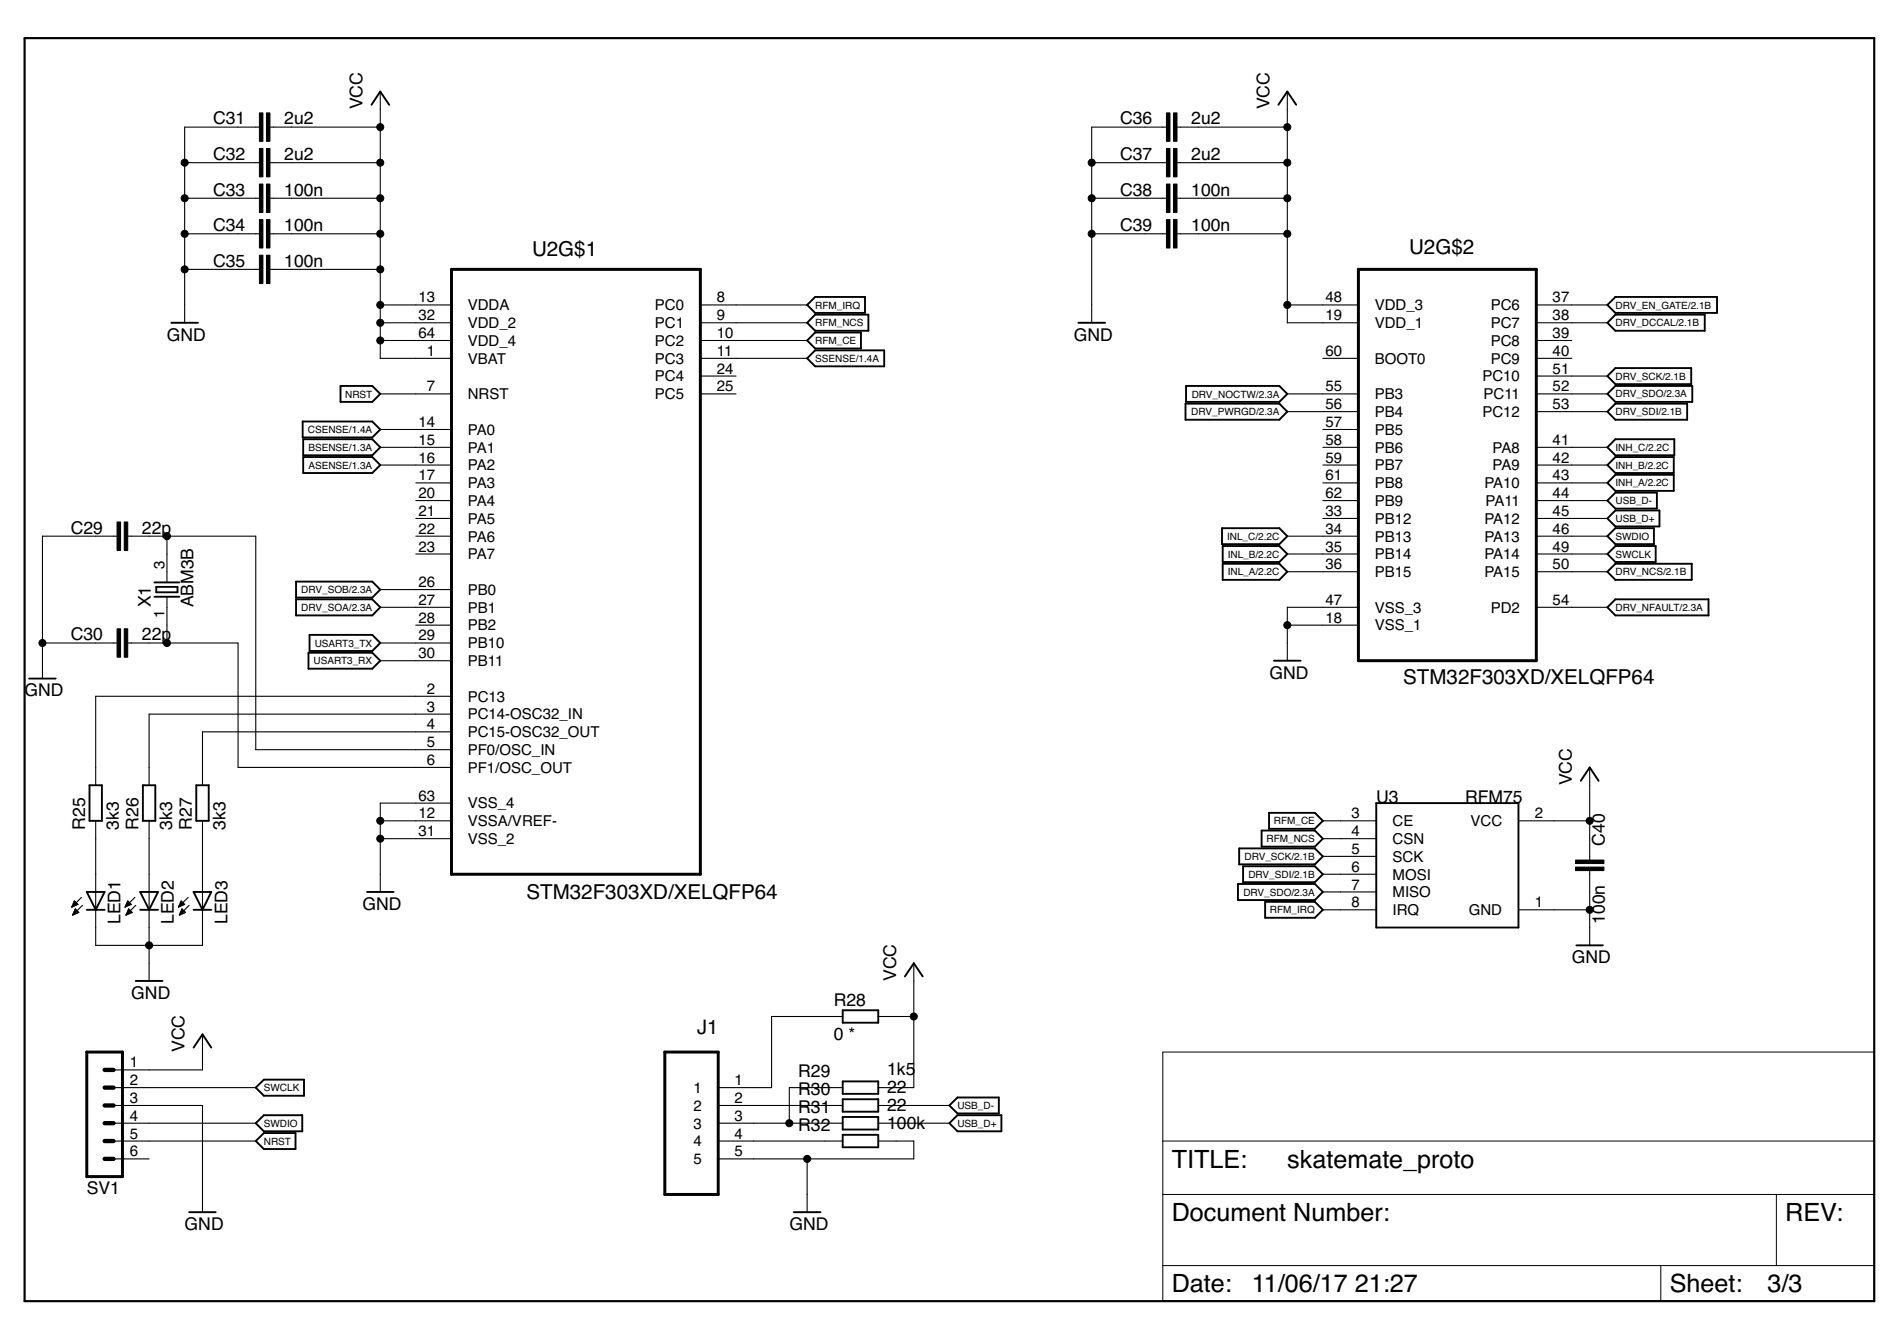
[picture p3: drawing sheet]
<svg xmlns="http://www.w3.org/2000/svg" width="297mm" height="210mm" viewBox="0 0 297 210" stroke-linecap="round" stroke-linejoin="round" font-family="sans-serif">
<g fill="none" stroke="#000" stroke-width=".3">
<path d="M58.2 16.4l1.3-2.1 1.4 2.1M200.2 16.4l1.4-2.1 1.4 2.1M26.8 50.5h4.2M126.4 56.1l1.2-1.3h10.9v2.5h-10.9zM126.4 47.7l1.2-1.2h7.8v2.5h-7.8zM126.4 53.3l1.2-1.3h7.2v2.5h-7.2zM127.6 49.3h8.4v2.5h-8.4l-1.2-1.3zM168.8 50.5h4.2M251.7 58.9l1.2-1.3h11.9v2.5h-11.9zM251.7 47.7l1.2-1.2h16v2.5h-16zM252.9 49.3h14v2.5h-14l-1.2-1.3zM47.4 66h10.9l1.2 1.2-1.2 1.3h-10.9z"/>
<path d="M47.5 68.7h10.8l1.2 1.3-1.2 1.3h-10.8zM47.5 71.5h10.8l1.2 1.3-1.2 1.2h-10.8zM53.3 60.4h5l1.2 1.3-1.2 1.2h-5zM185.6 63.2h14.7l1.3 1.2-1.3 1.3h-14.7zM185.7 60.4h14.6l1.3 1.3-1.3 1.2h-14.6zM251.7 72.8l1.2-1.3h9.2v2.5h-9.2zM251.7 61.7l1.2-1.3h12.1v2.5h-12.1zM251.7 64.4l1.2-1.2h11.3v2.5h-11.3zM251.7 78.4l1.2-1.3h6.5v2.5h-6.5zM252.9 68.7h9.3v2.6h-9.3l-1.2-1.3zM252.9 74.3h9.2v2.5h-9.2l-1.2-1.2zM24.2 91.2h3.9"/>
<path d="M24.2 93.4h3.9M24.5 91.9h3.3v.8h-3.3zM46.4 91h11.9l1.2 1.3-1.2 1.2h-11.9zM46.4 93.8h11.9l1.2 1.3-1.2 1.2h-11.9zM48.5 99.4h9.8l1.2 1.2-1.2 1.3h-9.8zM191.3 82.7h9l1.3 1.2-1.3 1.3h-9zM191.5 85.5h8.8l1.3 1.2-1.3 1.3h-8.8zM191.5 88.2h8.8l1.3 1.3-1.3 1.3h-8.8zM251.7 83.9l1.2-1.2h6.1v2.5h-6.1zM251.7 86.7l1.2-1.2h6.3v2.5h-6.3zM251.7 89.5l1.2-1.3h12v2.6h-12zM251.7 95.1l1.2-1.3h14.6v2.5h-14.6z"/>
<path d="M251.7 81.2l1.2-1.3h6.9v2.5h-6.9zM4.6 106.2h4.1M48.3 102.2h10l1.2 1.2-1.2 1.3h-10zM199.5 103.4h4.2M13.6 139.6h2.8l-1.4 2.8zM14 122.9h2v5.6h-2zM21.9 139.6h2.8l-1.4 2.8zM22.4 122.9h1.9v5.6h-1.9zM30.3 139.6h2.8l-1.4 2.8zM30.7 122.9h2v5.6h-2zM57.5 139.6h4.1M193.8 138.4h12.1l1.2 1.2-1.2 1.3h-12.1z"/>
<path d="M194 132.8h11.9l1.2 1.2-1.2 1.3h-11.9zM194.6 135.6h11.3l1.2 1.2-1.2 1.3h-11.3zM197.5 130h8.4l1.2 1.3-1.2 1.2h-8.4zM198.7 127.2h7.2l1.2 1.3-1.2 1.2h-7.2zM215.5 125.7h22.3v19.5h-22.3zM247.5 122.2l1.4-2.1 1.4 2.1M13.6 142.4h2.8M21.3 153.5h4.1M21.9 142.4h2.8M30.3 142.4h2.8M132 158.1h5.5v2h-5.5zM141.7 152.8l1.4-2 1.4 2"/>
<path d="M198.1 141.2h7.8l1.2 1.2-1.2 1.3h-7.8zM246.8 148h4.2M30.3 164l1.4-2.1 1.4 2.1M40 175.8l1.3-1.2h6v2.5h-6zM40 170.2l1.3-1.2h6.3v2.5h-6.3zM40 178.6l1.3-1.2h5v2.5h-5zM132 177.6h5.5v2h-5.5zM132 169.3h5.5v1.9h-5.5zM132 172.1h5.5v1.9h-5.5zM132 174.8h5.5v2h-5.5zM148.7 175.8l1.2-1.2h6.9v2.5h-6.9zM148.7 173l1.2-1.2h6.5v2.5h-6.5z"/>
<path d="M29.6 189.7h4.2M124.3 189.7h4.2"/>
</g>
<path d="M3.9 6h289.6v197.7h-289.6z" fill="none" stroke="#000" stroke-width=".34"/>
<path d="M182.1 164.7h111.4v39h-111.4zM182.1 178.6h111.4M182.1 187h111.4M182.1 198.1h111.4M260.1 198.1v5.6M278.2 187v11.1" fill="none" stroke="#000" stroke-width=".16"/>
<path d="M70.7 42.2h39v94.6h-39zM212.7 42.2h27.9v61.2h-27.9zM13.6 164.7h5.6v19.5h-5.6zM104.1 164.7h8.4v22.3h-8.4z" fill="none" stroke="#000" stroke-width=".47"/>
<path d="M16.4 173h1.4M16.4 170.2h1.4M16.4 167.5h1.4M16.4 178.6h1.4M16.4 175.8h1.4M16.4 181.4h1.4" fill="none" stroke="#000" stroke-width=".68"/>
<g fill="none" stroke="#000" stroke-width=".17">
<path d="M40.6 19.9h-11.7v30.6M42.3 19.9h17.2M59.5 14.3v41.8h11.2M182.6 19.9h-11.7v30.6M184.3 19.9h17.3M201.6 14.3v36.2h11.1M28.9 25.5h11.7M28.9 31h11.7M28.9 36.6h11.7M42.3 25.5h17.2M42.3 31h17.2M42.3 36.6h17.2"/>
<path d="M170.9 25.5h11.7M170.9 31h11.7M170.9 36.6h11.7M184.3 25.5h17.3M184.3 31h17.3M184.3 36.6h17.3M28.9 42.2h11.7M42.3 42.2h17.2M59.5 47.7h11.2M59.5 50.5h11.2M59.5 53.3h11.2M109.7 47.7h16.7"/>
<path d="M109.7 50.5h16.7M109.7 53.3h16.7M109.7 56.1h16.7M109.7 58.9h5.6M201.6 47.7h11.1M207.1 56.1h5.6M240.6 47.7h11.1M240.6 50.5h11.1M240.6 53.3h5.5M240.6 56.1h5.5M240.6 58.9h11.1M59.5 61.7h11.2"/>
<path d="M59.5 67.2h11.2M59.5 70h11.2M59.5 72.8h11.2M65.1 75.6h5.6M65.1 78.4h5.6M109.7 61.7h5.6M201.6 61.7h11.1M201.6 64.4h11.1M207.1 67.2h5.6M207.1 70h5.6M207.1 72.8h5.6M207.1 75.6h5.6"/>
<path d="M207.1 78.4h5.6M240.6 61.7h11.1M240.6 70h11.1M240.6 72.8h11.1M240.6 75.6h11.1M240.6 78.4h11.1M240.6 64.4h11.1M18.3 83.9h-11.7v22.3M20 83.9h20v33.4h30.7M26.1 83.9v7.3M26.1 93.4v7.2M59.5 92.3h11.2"/>
<path d="M59.5 95.1h11.2M65.1 81.2h5.6M65.1 83.9h5.6M65.1 86.7h5.6M65.1 97.9h5.6M201.6 83.9h11.1M201.6 86.7h11.1M201.6 97.9h11.1M201.6 89.5h11.1M207.1 81.2h5.6M212.7 95.1h-11.1v8.3M240.6 81.2h11.1"/>
<path d="M240.6 83.9h11.1M240.6 86.7h11.1M240.6 95.1h11.1M240.6 89.5h11.1M6.6 100.6h11.7M20 100.6h17.3v19.5h33.4M59.5 100.6h11.2M59.5 103.4h11.2M70.7 114.6h-39v8.3M70.7 109h-55.7v13.9M70.7 111.8h-47.4v11.1M15 128.5v19.5h16.7v-19.5"/>
<path d="M23.3 128.5v25M59.5 128.5h11.2M59.5 131.3h11.2M70.7 125.7h-11.2v13.9M207.1 128.5h8.4M207.1 131.3h8.4M207.1 134h8.4M207.1 136.8h8.4M207.1 139.6h8.4M237.8 128.5h11.1M248.9 120.1v14.5M248.9 136.3v11.7"/>
<path d="M11.2 142h.1M11.3 141.8h.3M11.4 141.7h.5M11.4 141.6h.8M11.4 143.2h.1M11.5 143h.3M11.5 141.4h.5M11.5 142.9h.6M11.5 141.3h.4M11.6 142.8h.7M11.6 141.1h.2M11.6 141l.6 .6-1 .4z"/>
<path d="M11.6 142.6h.5M11.7 142.5h.3M11.7 142.4h.2M11.8 142.3l.5 .5-.9 .4zM12.8 140.5l-1.6 1.5M12.9 141.7l-1.5 1.5M19.6 142h.1M19.7 141.8h.3M19.7 141.7h.6M19.7 143.2h.2M19.8 141.6h.7M19.8 143h.4"/>
<path d="M19.8 141.4h.6M19.9 142.9h.6M19.9 141.3h.4M19.9 142.8h.7M19.9 141.1h.2M20 142.6h.5M20 141l.6 .6-1 .4zM20 142.5h.4M20.1 142.4h.1M20.2 142.3l.5 .5-1 .4zM21.1 140.5l-1.5 1.5M21.3 141.7l-1.6 1.5"/>
<path d="M28 142h.1M28 141.8h.3M28.1 141.7h.5M28.1 143.2h.1M28.1 141.6h.8M28.2 143h.4M28.2 141.4h.6M28.2 142.9h.7M28.2 141.3h.4M28.3 142.8h.7M28.3 141.1h.2M28.3 142.6h.6"/>
<path d="M28.4 141l.5 .6-1 .4zM28.4 142.5h.3M28.4 142.4h.2M28.5 142.3l.6 .5-1 .4zM29.5 140.5l-1.6 1.5M29.6 141.7l-1.5 1.5M132 159.1h-11.2v11.1h-8.3M137.5 159.1h5.6M143.1 150.8v19.4h-5.6M207.1 142.4h8.4M237.8 142.4h11.1M17.8 170.2h22.2"/>
<path d="M17.8 173h13.9v16.7M17.8 175.8h22.2M17.8 178.6h22.2M31.7 161.9v5.6h-13.9M112.5 173h19.5M112.5 175.8h19.5M112.5 178.6h19.5M132 170.2h-8.4v5.6M137.5 173h11.2M137.5 175.8h11.2M137.5 178.6h5.6v2.8h-30.6M17.8 181.4h5.5"/>
<path d="M126.4 181.4v8.3"/>
</g>
<g fill="#000" stroke="#000" stroke-width=".16">
<path d="M40.6 17.7h.6v4.4h-.6zM41.7 17.7h.6v4.4h-.6zM182.6 17.7h.6v4.4h-.6zM183.7 17.7h.6v4.4h-.6zM40.6 23.2h.6v4.5h-.6zM40.6 28.8h.6v4.5h-.6zM40.6 34.4h.6v4.4h-.6zM40.6 39.9h.6v4.5h-.6zM41.7 23.2h.6v4.5h-.6zM41.7 28.8h.6v4.5h-.6zM41.7 34.4h.6v4.4h-.6zM41.7 39.9h.6v4.5h-.6z"/>
<path d="M182.6 23.2h.6v4.5h-.6zM182.6 28.8h.6v4.5h-.6zM182.6 34.4h.6v4.4h-.6zM183.7 23.2h.6v4.5h-.6zM183.7 28.8h.6v4.5h-.6zM183.7 34.4h.6v4.4h-.6zM18.3 81.7h.6v4.4h-.6zM18.3 98.4h.6v4.5h-.6zM19.5 81.7h.5v4.4h-.5zM19.5 98.4h.5v4.5h-.5zM246.7 135.7h4.4v.6h-4.4zM246.7 134.6h4.4v.6h-4.4z"/>
</g>
<g fill="#000" stroke="#000" stroke-width=".16">
<circle cx="59.5" cy="19.9" r=".55"/>
<circle cx="201.6" cy="19.9" r=".55"/>
<circle cx="28.9" cy="31" r=".55"/>
<circle cx="28.9" cy="25.5" r=".55"/>
<circle cx="28.9" cy="36.6" r=".55"/>
<circle cx="59.5" cy="25.5" r=".55"/>
<circle cx="59.5" cy="31" r=".55"/>
<circle cx="59.5" cy="36.6" r=".55"/>
<circle cx="170.9" cy="25.5" r=".55"/>
<circle cx="170.9" cy="31" r=".55"/>
<circle cx="170.9" cy="36.6" r=".55"/>
<circle cx="201.6" cy="31" r=".55"/>
<circle cx="201.6" cy="25.5" r=".55"/>
<circle cx="201.6" cy="36.6" r=".55"/>
<circle cx="28.9" cy="42.2" r=".55"/>
<circle cx="59.5" cy="53.3" r=".55"/>
<circle cx="59.5" cy="47.7" r=".55"/>
<circle cx="59.5" cy="42.2" r=".55"/>
<circle cx="59.5" cy="50.5" r=".55"/>
<circle cx="201.6" cy="47.7" r=".55"/>
<circle cx="26.1" cy="83.9" r=".55"/>
<circle cx="201.6" cy="97.9" r=".55"/>
<circle cx="6.6" cy="100.6" r=".55"/>
<circle cx="26.1" cy="100.6" r=".55"/>
<circle cx="59.5" cy="131.3" r=".55"/>
<circle cx="59.5" cy="128.5" r=".55"/>
<circle cx="248.9" cy="128.5" r=".55"/>
<circle cx="23.3" cy="148" r=".55"/>
<circle cx="143.1" cy="159.1" r=".55"/>
<circle cx="248.9" cy="142.4" r=".55"/>
<circle cx="123.6" cy="175.8" r=".55"/>
<circle cx="126.4" cy="181.4" r=".55"/>
</g>
<g font-size="3.9">
<text x="183.5" y="182.8">TITLE:</text>
<text x="201.6" y="182.8">skatemate_proto</text>
<text x="183.5" y="191.1">Document Number:</text>
<text x="279.5" y="191.1">REV:</text>
<text x="183.5" y="202.3">Date:</text>
<text x="196" y="202.3">11/06/17</text>
<text x="212.1" y="202.3">21:27</text>
<text x="261.4" y="202.3">Sheet:</text>
<text x="276.8" y="202.3">3/3</text>
</g>
<g font-size="3.2">
<text x="83.3" y="40.1">U2G$1</text>
<text x="220.6" y="39.7">U2G$2</text>
<text x="219.7" y="107.1">STM32F303XD/XELQFP64</text>
<text x="82.4" y="140.7">STM32F303XD/XELQFP64</text>
</g>
<text font-size="3.1" x="109.2" y="161.9">J1</text>
<g font-size="2.8">
<text x="56.8" y="17.1" transform="rotate(-90 56.8 17.1)">VCC</text>
<text x="198.8" y="17.1" transform="rotate(-90 198.8 17.1)">VCC</text>
<text x="33.4" y="19.5">C31</text>
<text x="44.5" y="19.5">2u2</text>
<text x="175.4" y="19.5">C36</text>
<text x="186.5" y="19.5">2u2</text>
<text x="33.4" y="25">C32</text>
<text x="44.5" y="25">2u2</text>
<text x="175.4" y="25">C37</text>
<text x="186.5" y="25">2u2</text>
<text x="33.4" y="30.6">C33</text>
<text x="44.5" y="30.6">100n</text>
<text x="175.4" y="30.6">C38</text>
<text x="186.5" y="30.6">100n</text>
<text x="33.4" y="36.2">C34</text>
<text x="33.4" y="41.7">C35</text>
<text x="44.5" y="36.2">100n</text>
<text x="44.5" y="41.7">100n</text>
<text x="175.4" y="36.2">C39</text>
<text x="186.5" y="36.2">100n</text>
<text x="26.1" y="53.3">GND</text>
<text x="168.2" y="53.3">GND</text>
<text x="11.1" y="83.5">C29</text>
<text x="22.2" y="83.5">22p</text>
<text x="23.6" y="95.1" transform="rotate(-90 23.6 95.1)">X1</text>
<text x="30.3" y="95.1" transform="rotate(-90 30.3 95.1)">ABM3B</text>
<text x="11.1" y="100.2">C30</text>
<text x="22.2" y="100.2">22p</text>
<text x="198.8" y="106.2">GND</text>
<text x="3.9" y="109">GND</text>
<text x="215.5" y="125.7">U3</text>
<text x="229.4" y="125.7">RFM75</text>
<text x="246.1" y="122.9" transform="rotate(-90 246.1 122.9)">VCC</text>
<text x="13.3" y="129.9" transform="rotate(-90 13.3 129.9)">R25</text>
<text x="18.6" y="129.9" transform="rotate(-90 18.6 129.9)">3k3</text>
<text x="21.7" y="129.9" transform="rotate(-90 21.7 129.9)">R26</text>
<text x="27" y="129.9" transform="rotate(-90 27 129.9)">3k3</text>
<text x="30.1" y="129.9" transform="rotate(-90 30.1 129.9)">R27</text>
<text x="35.3" y="129.9" transform="rotate(-90 35.3 129.9)">3k3</text>
<text x="251.3" y="132.4" transform="rotate(-90 251.3 132.4)">C40</text>
<text x="56.8" y="142.4">GND</text>
<text x="18.9" y="144.6" transform="rotate(-90 18.9 144.6)">LED1</text>
<text x="27.2" y="144.6" transform="rotate(-90 27.2 144.6)">LED2</text>
<text x="35.6" y="144.6" transform="rotate(-90 35.6 144.6)">LED3</text>
<text x="251.3" y="144.6" transform="rotate(-90 251.3 144.6)">100n</text>
<text x="140.3" y="153.5" transform="rotate(-90 140.3 153.5)">VCC</text>
<text x="246.1" y="150.8">GND</text>
<text x="20.6" y="156.3">GND</text>
<text x="130.6" y="157.5">R28</text>
<text x="28.9" y="164.7" transform="rotate(-90 28.9 164.7)">VCC</text>
<text x="130.6" y="162.7">0 *</text>
<text x="125" y="171.4">R30</text>
<text x="125" y="168.6">R29</text>
<text x="138.9" y="173.9">22</text>
<text x="138.9" y="171.1">22</text>
<text x="138.9" y="168.3">1k5</text>
<text x="125" y="177">R32</text>
<text x="125" y="174.2">R31</text>
<text x="138.9" y="176.7">100k</text>
<text x="13.6" y="187">SV1</text>
<text x="28.9" y="192.5">GND</text>
<text x="123.6" y="192.5">GND</text>
</g>
<g font-size="2.3">
<text x="65.5" y="47.3">13</text>
<text x="112.2" y="47.3">8</text>
<text x="207.5" y="47.3">48</text>
<text x="243.1" y="47.3">37</text>
<text x="65.5" y="50.1">32</text>
<text x="65.5" y="52.9">64</text>
<text x="73.2" y="48.6">VDDA</text>
<text x="73.2" y="51.4">VDD_2</text>
<text x="102.5" y="48.6">PC0</text>
<text x="102.5" y="51.4">PC1</text>
<text x="112.2" y="50.1">9</text>
<text x="112.2" y="52.9">10</text>
<text x="207.5" y="50.1">19</text>
<text x="215.3" y="48.6">VDD_3</text>
<text x="215.3" y="51.4">VDD_1</text>
<text x="233.4" y="48.6">PC6</text>
<text x="233.4" y="51.4">PC7</text>
<text x="243.1" y="50.1">38</text>
<text x="243.1" y="52.9">39</text>
<text x="66.8" y="55.7">1</text>
<text x="73.2" y="54.1">VDD_4</text>
<text x="73.2" y="56.9">VBAT</text>
<text x="102.5" y="54.1">PC2</text>
<text x="102.5" y="56.9">PC3</text>
<text x="102.5" y="59.7">PC4</text>
<text x="112.2" y="55.7">11</text>
<text x="112.2" y="58.5">24</text>
<text x="207.5" y="55.7">60</text>
<text x="215.3" y="56.9">BOOT0</text>
<text x="232.1" y="59.7">PC10</text>
<text x="233.4" y="54.1">PC8</text>
<text x="233.4" y="56.9">PC9</text>
<text x="243.1" y="55.7">40</text>
<text x="243.1" y="58.5">51</text>
<text x="66.8" y="61.3">7</text>
<text x="73.2" y="62.5">NRST</text>
<text x="102.5" y="62.5">PC5</text>
<text x="112.2" y="61.3">25</text>
<text x="207.5" y="61.3">55</text>
<text x="207.5" y="64.1">56</text>
<text x="215.3" y="62.5">PB3</text>
<text x="215.3" y="65.3">PB4</text>
<text x="232.1" y="65.3">PC12</text>
<text x="232.3" y="62.5">PC11</text>
<text x="243.1" y="61.3">52</text>
<text x="243.1" y="64.1">53</text>
<text x="65.5" y="66.8">14</text>
<text x="65.5" y="69.6">15</text>
<text x="73.2" y="68.1">PA0</text>
<text x="73.2" y="70.8">PA1</text>
<text x="207.5" y="66.8">57</text>
<text x="207.5" y="69.6">58</text>
<text x="215.3" y="68.1">PB5</text>
<text x="215.3" y="70.8">PB6</text>
<text x="233.7" y="70.8">PA8</text>
<text x="243.1" y="69.6">41</text>
<text x="65.5" y="72.4">16</text>
<text x="65.5" y="75.2">17</text>
<text x="65.5" y="78">20</text>
<text x="73.2" y="73.6">PA2</text>
<text x="73.2" y="76.4">PA3</text>
<text x="207.5" y="72.4">59</text>
<text x="207.5" y="75.2">61</text>
<text x="207.5" y="78">62</text>
<text x="215.3" y="73.6">PB7</text>
<text x="215.3" y="76.4">PB8</text>
<text x="232.4" y="76.4">PA10</text>
<text x="233.7" y="73.6">PA9</text>
<text x="243.1" y="72.4">42</text>
<text x="243.1" y="75.2">43</text>
<text x="243.1" y="78">44</text>
<text x="65.5" y="80.8">21</text>
<text x="65.5" y="83.5">22</text>
<text x="73.2" y="79.2">PA4</text>
<text x="73.2" y="82">PA5</text>
<text x="207.5" y="80.8">33</text>
<text x="207.5" y="83.5">34</text>
<text x="215.3" y="79.2">PB9</text>
<text x="215.3" y="82">PB12</text>
<text x="232.4" y="82">PA12</text>
<text x="232.6" y="79.2">PA11</text>
<text x="243.1" y="80.8">45</text>
<text x="243.1" y="83.5">46</text>
<text x="25.7" y="89.1" transform="rotate(-90 25.7 89.1)">3</text>
<text x="65.5" y="86.3">23</text>
<text x="73.2" y="84.8">PA6</text>
<text x="73.2" y="87.6">PA7</text>
<text x="207.5" y="86.3">35</text>
<text x="207.5" y="89.1">36</text>
<text x="215.3" y="84.8">PB13</text>
<text x="215.3" y="87.6">PB14</text>
<text x="232.4" y="84.8">PA13</text>
<text x="232.4" y="87.6">PA14</text>
<text x="243.1" y="86.3">49</text>
<text x="243.1" y="89.1">50</text>
<text x="65.5" y="91.9">26</text>
<text x="65.5" y="94.7">27</text>
<text x="73.2" y="93.1">PB0</text>
<text x="73.2" y="95.9">PB1</text>
<text x="207.5" y="94.7">47</text>
<text x="215.3" y="90.3">PB15</text>
<text x="215.3" y="95.9">VSS_3</text>
<text x="232.4" y="90.3">PA15</text>
<text x="233.4" y="95.9">PD2</text>
<text x="243.1" y="94.7">54</text>
<text x="25.7" y="96.8" transform="rotate(-90 25.7 96.8)">1</text>
<text x="65.5" y="97.5">28</text>
<text x="65.5" y="100.2">29</text>
<text x="73.2" y="98.7">PB2</text>
<text x="73.2" y="101.5">PB10</text>
<text x="207.5" y="97.5">18</text>
<text x="215.3" y="98.7">VSS_1</text>
<text x="65.5" y="103">30</text>
<text x="73.2" y="104.3">PB11</text>
<text x="66.8" y="108.6">2</text>
<text x="66.8" y="111.4">3</text>
<text x="73.2" y="109.8">PC13</text>
<text x="73.2" y="112.6">PC14-OSC32_IN</text>
<text x="66.8" y="114.2">4</text>
<text x="66.8" y="117">5</text>
<text x="66.8" y="119.7">6</text>
<text x="73.2" y="115.4">PC15-OSC32_OUT</text>
<text x="73.2" y="118.2">PF0/OSC_IN</text>
<text x="65.5" y="125.3">63</text>
<text x="73.2" y="121">PF1/OSC_OUT</text>
<text x="65.5" y="128.1">12</text>
<text x="65.5" y="130.9">31</text>
<text x="73.2" y="126.5">VSS_4</text>
<text x="73.2" y="129.3">VSSA/VREF-</text>
<text x="211.6" y="128.1">3</text>
<text x="211.6" y="130.9">4</text>
<text x="218.1" y="129.3">CE</text>
<text x="230.3" y="129.3">VCC</text>
<text x="240.3" y="128.1">2</text>
<text x="73.2" y="132.1">VSS_2</text>
<text x="211.6" y="133.7">5</text>
<text x="211.6" y="136.4">6</text>
<text x="218.1" y="132.1">CSN</text>
<text x="218.1" y="134.9">SCK</text>
<text x="218.1" y="137.7">MOSI</text>
<text x="211.6" y="139.2">7</text>
<text x="211.6" y="142">8</text>
<text x="218.1" y="140.5">MISO</text>
<text x="218.1" y="143.2">IRQ</text>
<text x="230" y="143.2">GND</text>
<text x="240.3" y="142">1</text>
<text x="20.3" y="167.1">1</text>
<text x="20.3" y="169.9">2</text>
<text x="20.3" y="172.6">3</text>
<text x="108.6" y="171.1">1</text>
<text x="108.6" y="173.9">2</text>
<text x="115" y="169.9">1</text>
<text x="115" y="172.6">2</text>
<text x="20.3" y="175.4">4</text>
<text x="20.3" y="178.2">5</text>
<text x="108.6" y="176.7">3</text>
<text x="108.6" y="179.4">4</text>
<text x="115" y="175.4">3</text>
<text x="115" y="178.2">4</text>
<text x="20.3" y="181">6</text>
<text x="108.6" y="182.2">5</text>
<text x="115" y="181">5</text>
</g>
<g font-size="1.6">
<text x="127.6" y="53.9">RFM_CE</text>
<text x="127.6" y="51.1">RFM_NCS</text>
<text x="127.6" y="48.3">RFM_IRQ</text>
<text x="253" y="48.3">DRV_EN_GATE/2.1B</text>
<text x="253" y="51.1">DRV_DCCAL/2.1B</text>
<text x="127.6" y="56.6">SSENSE/1.4A</text>
<text x="253" y="59.4">DRV_SCK/2.1B</text>
<text x="54" y="62.2">NRST</text>
<text x="186.5" y="65">DRV_PWRGD/2.3A</text>
<text x="186.6" y="62.2">DRV_NOCTW/2.3A</text>
<text x="253" y="62.2">DRV_SDO/2.3A</text>
<text x="253" y="65">DRV_SDI/2.1B</text>
<text x="48.2" y="67.8">CSENSE/1.4A</text>
<text x="48.3" y="70.6">BSENSE/1.3A</text>
<text x="253" y="70.6">INH_C/2.2C</text>
<text x="48.3" y="73.4">ASENSE/1.3A</text>
<text x="253" y="73.4">INH_B/2.2C</text>
<text x="253" y="76.1">INH_A/2.2C</text>
<text x="253" y="81.7">USB_D+</text>
<text x="253" y="78.9">USB_D-</text>
<text x="192.1" y="84.5">INL_C/2.2C</text>
<text x="192.2" y="87.3">INL_B/2.2C</text>
<text x="253" y="84.5">SWDIO</text>
<text x="253" y="87.3">SWCLK</text>
<text x="47.2" y="92.9">DRV_SOB/2.3A</text>
<text x="47.2" y="95.6">DRV_SOA/2.3A</text>
<text x="192.2" y="90.1">INL_A/2.2C</text>
<text x="253" y="90.1">DRV_NCS/2.1B</text>
<text x="253" y="95.6">DRV_NFAULT/2.3A</text>
<text x="49.3" y="101.2">USART3_TX</text>
<text x="49.1" y="104">USART3_RX</text>
<text x="198.3" y="131.8">RFM_NCS</text>
<text x="199.5" y="129">RFM_CE</text>
<text x="194.9" y="134.6">DRV_SCK/2.1B</text>
<text x="195.5" y="137.4">DRV_SDI/2.1B</text>
<text x="194.7" y="140.2">DRV_SDO/2.3A</text>
<text x="198.8" y="143">RFM_IRQ</text>
<text x="41.3" y="170.8">SWCLK</text>
<text x="149.9" y="173.6">USB_D-</text>
<text x="41.3" y="176.4">SWDIO</text>
<text x="41.3" y="179.2">NRST</text>
<text x="149.9" y="176.4">USB_D+</text>
</g>
</svg>
